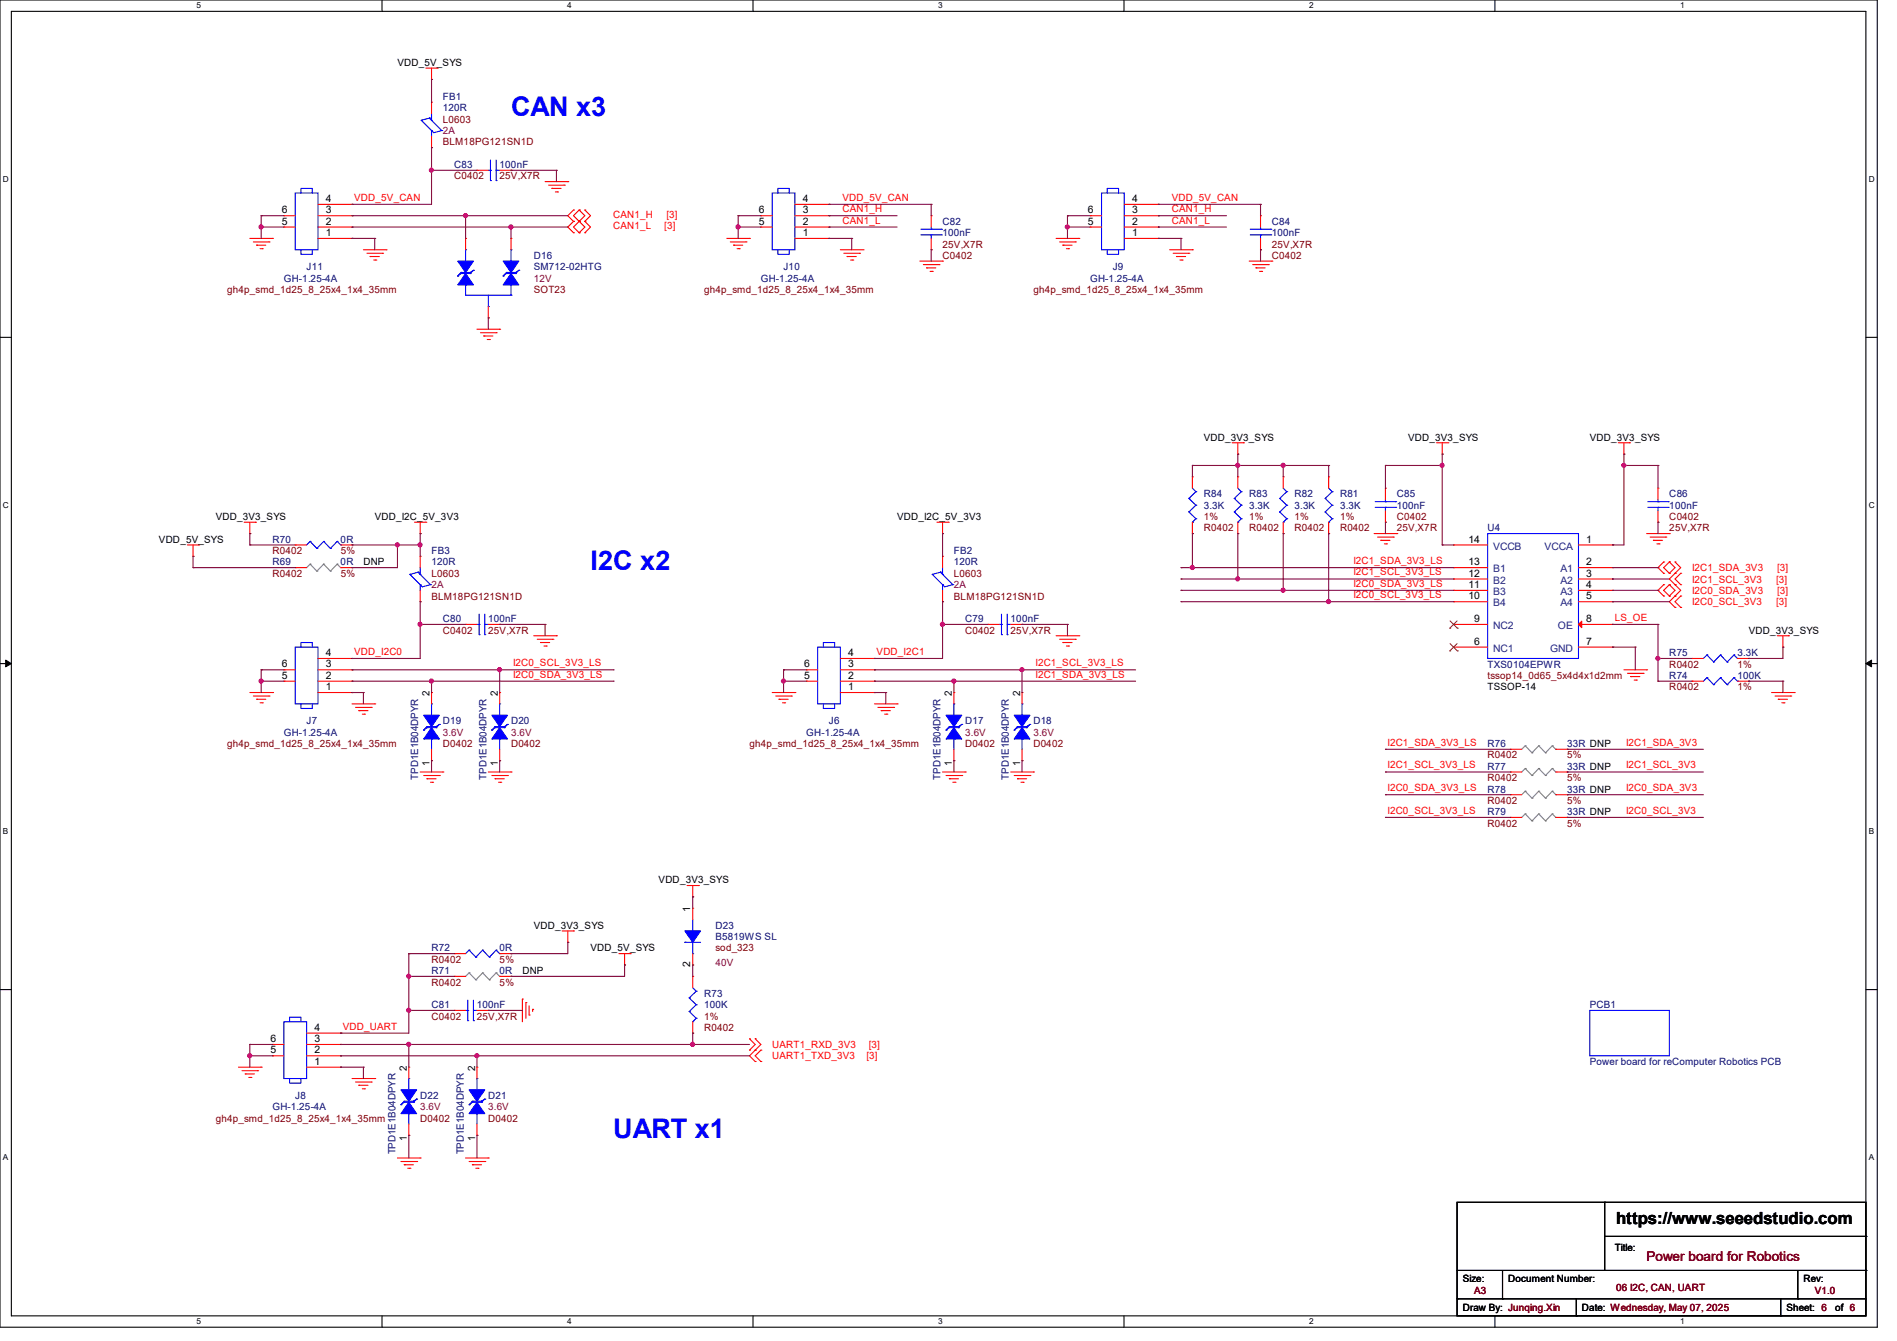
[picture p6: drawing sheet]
<svg xmlns="http://www.w3.org/2000/svg" width="297mm" height="210mm" viewBox="0 0 297 210" stroke-linecap="round" stroke-linejoin="round" font-family="sans-serif">
<path d="M0 0h293.9v207.9h-293.9zM1.8 1.8h290.3v204.3h-290.3z" fill="none" stroke="#000" stroke-width=".17"/>
<g fill="#fff">
<path d="M30.8 .2h.7v1.4h-.7z"/>
<path d="M30.8 206.2h.7v1.4h-.7z"/>
</g>
<path d="M59.8 0v1.8M59.8 206.1v1.8" fill="none" stroke="#000" stroke-width=".17"/>
<g fill="#fff">
<path d="M88.8 .2h.7v1.4h-.7z"/>
<path d="M88.8 206.2h.7v1.4h-.7z"/>
</g>
<path d="M117.9 0v1.8M117.9 206.1v1.8" fill="none" stroke="#000" stroke-width=".17"/>
<g fill="#fff">
<path d="M146.9 .2h.7v1.4h-.7z"/>
<path d="M146.9 206.2h.7v1.4h-.7z"/>
</g>
<path d="M176 0v1.8M176 206.1v1.8" fill="none" stroke="#000" stroke-width=".17"/>
<g fill="#fff">
<path d="M205 .2h.7v1.4h-.7z"/>
<path d="M205 206.2h.7v1.4h-.7z"/>
</g>
<path d="M234.1 0v1.8M234.1 206.1v1.8" fill="none" stroke="#000" stroke-width=".17"/>
<g fill="#fff">
<path d="M263.1 .2h.6v1.4h-.6z"/>
<path d="M263.1 206.2h.6v1.4h-.6z"/>
<path d="M.5 27.3h.9v1.4h-.9z"/>
<path d="M292.6 27.3h.9v1.4h-.9z"/>
<path d="M.5 78.4h.9v1.4h-.9z"/>
<path d="M292.6 78.4h.9v1.4h-.9z"/>
</g>
<path d="M0 52.8h1.8M292.1 52.8h1.8" fill="none" stroke="#000" stroke-width=".17"/>
<g fill="#fff">
<path d="M.5 129.5h.8v1.4h-.8z"/>
<path d="M292.6 129.5h.8v1.4h-.8z"/>
</g>
<path d="M0 103.9h1.8M292.1 103.9h1.8" fill="none" stroke="#000" stroke-width=".17"/>
<path d="M.9 103.4l.9 .5-.9 .5zM292.1 103.9l.9-.5v1z" fill="#000" stroke="#000" stroke-width=".16"/>
<g fill="#fff">
<path d="M.5 180.5h.8v1.4h-.8z"/>
<path d="M292.6 180.5h.8v1.4h-.8z"/>
</g>
<g fill="none" stroke="#000" stroke-width=".17">
<path d="M0 155h1.8M292.1 155h1.8M228.1 188.3h64v17.8h-64zM228.1 199h64M235.2 199v4.4M251.2 188.3h.1M251.2 188.3v10.7M251.2 193.6h40.9M281.5 199v4.4M292.1 199h.1M292.1 193.6h.1M228.1 203.4h.1"/>
<path d="M228.1 203.4h64M235.2 203.4h.1M246.8 206.1h.1M246.8 203.4v2.7M278.8 206.1h.1M278.8 203.4v2.7M281.5 203.4h.1"/>
</g>
<g fill="none" stroke="#f00" stroke-width=".17">
<path d="M66.7 10.7h1.8M67.6 12.4h.1M67.6 16h.1M67.6 10.7v1.7M67.6 16v1.8M68.5 10.7h.1M39.1 37.3h3.6M39.7 37.9h2.4M40.2 38.4h.1M40.2 38.4h1.4M40.7 38.9h.4M41.1 38.9h.1"/>
<path d="M42.1 37.9h.1M42.7 37.3h.1M44.4 35.6h.1M44.4 33.8h.1M44.4 35.6h1.8M44.4 33.8h1.8M49.8 37.3h5.3M49.8 35.6h5.3M49.8 33.8h5.3M49.8 32h5.3M55.1 37.3h.1M55.1 35.6h.1"/>
<path d="M55.1 33.8h.1M55.1 32h.1M56.9 39.1h3.6M57.4 39.7h2.5M59.9 39.7h.1M60.5 39.1h.1M67.6 23.1h.1M67.6 21.3v1.8M72.9 37.3h.1M72.9 37.3v1.8M74.7 26.7h.1M74.7 26.7h1.8"/>
<path d="M78.2 26.7h1.8M80 37.3h.1M80 26.7h.1M80 37.3v1.8M85.3 28.4h3.6M85.9 29h2.4M86.4 29.5h.1M86.4 29.5h1.4M87 30.1h.3M87.3 30.1h.1M88.3 29h.1M88.9 28.4h.1"/>
<path d="M89.8 34.7h.1M89.8 32.9h.1M89.8 36.4h.1M89.8 32.9l-.9 .9 .9 .9M89.8 34.7l-.9 .9 .9 .8M90.7 32.9h.1M90.7 34.7h.1M90.7 36.4h.1M90.7 32.9l.9 .9-1.8 1.8 .9 .8M90.7 32.9l-.9 .9 1.8 1.8-.9 .8M91.6 34.7h.1M91.6 32.9h.1"/>
<path d="M91.6 36.4h.1M91.6 32.9l.9 .9-.9 .9M91.6 34.7l.9 .9-.9 .8M113.8 37.3h3.5M114.3 37.9h2.5M114.9 38.4h.1M114.9 38.4h1.4M115.4 38.9h.3M115.7 38.9h.1M116.8 37.9h.1M117.3 37.3h.1M119.1 35.6h.1"/>
<path d="M119.1 33.8h.1M119.1 35.6h1.8M119.1 33.8h1.8M124.5 37.3h5.3M124.5 35.6h5.3M124.5 33.8h5.3M124.5 32h5.3M129.8 37.3h.1M129.8 35.6h.1M129.8 33.8h.1M129.8 32h.1M131.6 39.1h3.5"/>
<path d="M132.1 39.7h2.5M134.6 39.7h.1M135.1 39.1h.1M145.8 33.8h.1M145.8 39.1h.1M145.8 33.8v1.8M145.8 37.3v1.8M165.4 37.3h3.5M165.9 37.9h2.5M166.4 38.4h.1M166.4 38.4h1.5M167 38.9h.3"/>
<path d="M167.3 38.9h.1M168.4 37.9h.1M168.9 37.3h.1M170.7 35.6h.1M170.7 33.8h.1M170.7 35.6h1.8M170.7 33.8h1.8M176 37.3h5.4M176 35.6h5.4M176 33.8h5.4M176 32h5.4M181.4 37.3h.1"/>
<path d="M181.4 35.6h.1M181.4 33.8h.1M181.4 32h.1M183.1 39.1h3.6M183.7 39.7h2.4M186.1 39.7h.1M186.7 39.1h.1M197.4 33.8h.1M197.4 39.1h.1M197.4 33.8v1.8M197.4 37.3v1.8M58 40.2h.1"/>
<path d="M58 40.2h1.4M58.5 40.7h.3M58.8 40.7h.1M74.7 51.6h3.5M75.2 52.1h2.5M75.7 52.6h.1M75.7 52.6h1.5M76.3 53.2h.3M76.5 49.8h.1M76.5 48v1.8M76.6 53.2h.1M77.7 52.1h.1"/>
<path d="M78.2 51.6h.1M132.6 40.2h.1M132.6 40.2h1.5M133.2 40.7h.3M133.5 40.7h.1M144 40.9h3.6M144.6 41.4h2.4M145.1 42h.1M145.1 42h1.4M145.6 42.5h.4M146 42.5h.1M147 41.4h.1"/>
<path d="M147.6 40.9h.1M184.2 40.2h.1M184.2 40.2h1.4M184.7 40.7h.4M185.1 40.7h.1M195.6 40.9h3.5M196.1 41.4h2.5M196.6 42h.1M196.6 42h1.5M197.2 42.5h.3M197.5 42.5h.1M198.6 41.4h.1"/>
<path d="M199.1 40.9h.1M186.7 74.7h.1M186.7 74.7v1.8M192.9 69.3h1.8M193.8 71.1h.1M193.8 74.7h.1M193.8 69.3v1.8M193.8 74.7v1.8M194.7 69.3h.1M200.9 74.7h.1M200.9 74.7v1.8M208 74.7h.1"/>
<path d="M208 74.7v1.8M216.9 76.5h.1M216.9 76.5v1.7M224.9 69.3h1.8M225.8 71.1h.1M225.8 69.3v1.8M226.7 69.3h.1M253.4 69.3h1.7M254.3 71.1h.1M254.3 69.3v1.8M255.1 69.3h.1M259.6 76.5h.1"/>
<path d="M259.6 76.5v1.7M29.3 85.3h1.8M30.2 87.1h.1M30.2 85.3v1.8M31.1 85.3h.1M38.2 81.8h1.8M39.1 83.6h.1M39.1 81.8v1.8M40 81.8h.1M46.2 85.3h.1M46.2 88.9h.1M46.2 85.3h1.8"/>
<path d="M46.2 88.9h1.8M53.3 85.3h1.8M53.3 88.9h1.8M55.1 85.3h.1M55.1 88.9h.1M64.9 81.8h1.8M65.8 83.6h.1M65.8 94.2h.1M65.8 87.1h.1M65.8 81.8v1.8M65.8 87.1v1.8M65.8 92.5v1.7"/>
<path d="M66.7 81.8h.1M72.9 97.8h.1M72.9 97.8h1.8M76.5 97.8h1.7M78.2 97.8h.1M83.6 99.6h3.5M87.1 99.6h.1M146.7 81.8h1.8M147.6 83.6h.1M147.6 94.2h.1M147.6 87.1h.1M147.6 81.8v1.8"/>
<path d="M147.6 87.1v1.8M147.6 92.5v1.7M148.5 81.8h.1M154.7 97.8h.1M154.7 97.8h1.8M158.2 97.8h1.8M160 97.8h.1M165.4 99.6h3.5M168.9 99.6h.1M186.7 83.6h.1M186.7 81.8v1.8M193.8 83.6h.1"/>
<path d="M193.8 81.8v1.8M200.9 83.6h.1M200.9 81.8v1.8M208 83.6h.1M208 81.8v1.8M215.1 83.6h3.6M215.7 84.1h2.4M216.2 84.6h.1M216.2 84.6h1.4M216.7 85.2h.4M216.9 81.8h.1M216.9 80v1.8"/>
<path d="M217.1 85.2h.1M218.1 84.1h.1M218.7 83.6h.1M227.6 88.9h.1M227.6 90.7h.1M227.6 85.3h.1M227.6 92.5h.1M227.6 94.2h.1M227.6 97.8h.1M227.6 85.3h5.3M227.6 88.9h5.3M227.6 97.8h5.3"/>
<path d="M227.6 90.7h5.3M227.6 92.5h5.3M227.6 94.2h5.3M247.1 85.3h5.4M247.1 88.9h5.4M247.1 97.8h5.4M247.1 90.7h5.4M247.1 92.5h5.4M247.1 94.2h5.4M252.5 88.9h.1M252.5 97.8h.1M252.5 90.7h.1"/>
<path d="M252.5 92.5h.1M252.5 94.2h.1M252.5 85.3h.1M257.8 83.6h3.6M258.4 84.1h2.4M258.9 84.6h.1M258.9 84.6h1.4M259.4 85.2h.4M259.6 81.8h.1M259.6 80v1.8M259.8 85.2h.1M260.5 91.6h.1"/>
<path d="M260.5 93.3h.1M260.5 88h.1M260.5 89.8h.1M260.5 91.6l-.9 .9 .9 .8M260.5 88l-.9 .9 .9 .9M260.8 84.1h.1M261.4 83.6h.1M261.4 93.3h.1M261.4 91.6h.1M261.4 89.8h.1M261.4 88h.1M261.4 91.6l-.9 .9 .9 .8"/>
<path d="M261.4 91.6l.9 .9-.9 .8M261.4 88l-.9 .9 .9 .9M261.4 88l.9 .9-.9 .9M262.3 93.3h.1M262.3 95.1h.1M262.3 91.6h.1M262.3 89.8h.1M262.3 88h.1M262.3 88l.8 .9-1.7 1.8 1.7 1.8-1.7 1.7 .9 .9M263.1 95.1h.1M263.1 93.3h.1M263.1 91.6h.1"/>
<path d="M263.1 89.8h.1M263.1 93.3l-.8 .9 .8 .9M263.1 89.8l-.8 .9 .8 .9M278.3 99.6h1.7M279.1 99.6v1.7M280 99.6h.1M39.1 108.5h3.6M39.7 109h2.4M40.2 109.5h.1M40.2 109.5h1.4M40.7 110.1h.4M41.1 110.1h.1"/>
<path d="M42.1 109h.1M42.7 108.5h.1M44.4 106.7h.1M44.4 104.9h.1M44.4 104.9h1.8M44.4 106.7h1.8M49.8 108.5h5.3M49.8 104.9h5.3M49.8 106.7h5.3M49.8 103.1h5.3M55.1 108.5h.1M55.1 106.7h.1"/>
<path d="M55.1 104.9h.1M55.1 103.1h.1M55.1 110.2h3.6M55.7 110.8h2.4M56.2 111.3h.1M56.2 111.3h1.4M56.7 111.8h.4M57.1 111.8h.1M58.1 110.8h.1M58.7 110.2h.1M67.6 108.5h.1M67.6 119.1h.1"/>
<path d="M67.6 108.5v1.7M67.6 117.3v1.8M78.2 108.5h.1M78.2 119.1h.1M78.2 108.5v1.7M78.2 117.3v1.8M84.1 100.1h2.5M84.6 100.6h.1M84.6 100.6h1.5M85.2 101.2h.3M85.5 101.2h.1M86.6 100.1h.1"/>
<path d="M120.9 108.5h3.6M121.5 109h2.4M122 109.5h.1M122 109.5h1.4M122.5 110.1h.4M122.9 110.1h.1M123.9 109h.1M124.5 108.5h.1M126.2 106.7h.1M126.2 104.9h.1M126.2 104.9h1.8M126.2 106.7h1.8"/>
<path d="M131.6 108.5h5.3M131.6 104.9h5.3M131.6 106.7h5.3M131.6 103.1h5.3M136.9 108.5h.1M136.9 106.7h.1M136.9 104.9h.1M136.9 103.1h.1M136.9 110.2h3.6M137.5 110.8h2.4M138 111.3h.1M138 111.3h1.4"/>
<path d="M138.5 111.8h.4M138.9 111.8h.1M139.9 110.8h.1M140.5 110.2h.1M149.4 108.5h.1M149.4 119.1h.1M149.4 108.5v1.7M149.4 117.3v1.8M160 108.5h.1M160 119.1h.1M160 108.5v1.7M160 117.3v1.8"/>
<path d="M165.9 100.1h2.5M166.4 100.6h.1M166.4 100.6h1.5M167 101.2h.3M167.3 101.2h.1M168.4 100.1h.1M227.6 101.3h.1M227.6 101.3h5.3M236.5 117.3h.1M236.5 117.3h1.8M243.6 117.3h1.8M245.4 117.3h.1"/>
<path d="M247.1 101.3h5.4M252.5 101.3h.1M254.3 104.9h3.5M254.8 105.5h2.5M255.3 106h.1M255.3 106h1.5M255.9 106.5h.3M256.2 106.5h.1M257.3 105.5h.1M257.8 104.9h.1M264.9 106.7h.1M264.9 103.1h.1"/>
<path d="M264.9 106.7h1.8M264.9 103.1h1.8M272 106.7h1.8M272 103.1h1.8M273.8 106.7h.1M273.8 103.1h.1M277.4 108.5h3.5M277.9 109h2.5M278.4 109.5h.1M278.4 109.5h1.5M279 110.1h.3M279.1 101.3h.1"/>
<path d="M279.3 110.1h.1M280.4 109h.1M280.9 108.5h.1M65.8 120.9h3.5M66.3 121.5h2.5M66.8 122h.1M66.8 122h1.5M67.4 122.5h.3M67.7 122.5h.1M68.8 121.5h.1M69.3 120.9h.1M76.5 120.9h3.5"/>
<path d="M77 121.5h2.5M77.5 122h.1M77.5 122h1.5M78.1 122.5h.3M78.4 122.5h.1M79.5 121.5h.1M80 120.9h.1M107.6 138.7h1.7M108.5 138.7v1.8M109.3 138.7h.1M147.6 120.9h3.5M148.1 121.5h2.5"/>
<path d="M148.6 122h.1M148.6 122h1.5M149.2 122.5h.3M149.5 122.5h.1M150.6 121.5h.1M151.1 120.9h.1M158.2 120.9h3.6M158.8 121.5h2.4M159.3 122h.1M159.3 122h1.4M159.9 122.5h.3M160.2 122.5h.1"/>
<path d="M161.2 121.5h.1M161.8 120.9h.1M236.5 124.5h.1M236.5 128h.1M236.5 120.9h.1M236.5 120.9h1.8M236.5 124.5h1.8M236.5 128h1.8M243.6 120.9h1.8M243.6 124.5h1.8M243.6 128h1.8M245.4 124.5h.1"/>
<path d="M245.4 128h.1M245.4 120.9h.1M71.1 158.2h.1M71.1 149.4h.1M71.1 152.9h.1M71.1 149.4h1.8M71.1 158.2h1.8M71.1 152.9h1.8M74.7 158.2h1.8M76.5 158.2h.1M78.2 149.4h1.8M78.2 152.9h1.8"/>
<path d="M80 149.4h.1M80 152.9h.1M81.8 156.5h.1M81.8 156.5v3.5M82.3 157h.1M82.3 157v2.5M82.8 159h.1M82.8 157.5v1.5M83.4 158.1h.1M83.4 158.1v.3M88 145.8h1.8M88.9 147.6h.1"/>
<path d="M88.9 145.8v1.8M89.8 145.8h.1M96.9 149.4h1.8M97.8 151.1h.1M97.8 149.4v1.7M98.7 149.4h.1M108.5 140.5h.1M108.5 152.9h.1M108.5 142.2h.1M108.5 151.1h.1M108.5 142.2v1.8M108.5 149.4v1.7"/>
<path d="M108.5 152.9v1.8M37.3 167.1h3.6M37.9 167.7h2.4M38.4 168.2h.1M38.4 168.2h1.4M38.9 168.7h.4M39.3 168.7h.1M40.3 167.7h.1M40.9 167.1h.1M42.7 165.4h.1M42.7 163.6h.1M42.7 165.4h1.7"/>
<path d="M42.7 163.6h1.7M48 167.1h5.3M48 165.4h5.3M48 163.6h5.3M48 161.8h5.3M53.3 167.1h.1M53.3 165.4h.1M53.3 163.6h.1M53.3 161.8h.1M55.1 168.9h3.6M55.7 169.5h2.4M56.2 170h.1"/>
<path d="M56.2 170h1.4M56.7 170.5h.4M57.1 170.5h.1M58.1 169.5h.1M58.7 168.9h.1M64 167.1h.1M64 177.8h.1M64 167.1v1.8M64 176v1.8M74.7 167.1h.1M74.7 177.8h.1M74.7 167.1v1.8"/>
<path d="M74.7 176v1.8M108.5 161.8h.1M108.5 160v1.8M117.3 162.7h.1M117.3 164.5h.1M117.3 162.7l.9 .9-.9 .9M118.2 162.7h.1M118.2 164.5h.1M118.2 166.2h.1M118.2 162.7l.9 .9-1.8 1.8 .9 .8M119.1 166.2h.1M119.1 164.5h.1"/>
<path d="M119.1 164.5l-.9 .9 .9 .8M62.2 181.4h3.6M62.8 181.9h2.4M63.3 182.4h.1M63.3 182.4h1.4M63.8 183h.4M64.2 183h.1M65.2 181.9h.1M65.8 181.4h.1M72.9 181.4h3.6M73.4 181.9h2.5M74 182.4h.1"/>
<path d="M74 182.4h1.4M74.5 183h.3M74.8 183h.1M75.9 181.9h.1M76.5 181.4h.1"/>
</g>
<g fill="none" stroke="#00f" stroke-width=".17">
<path d="M66 18.8h.1M66 18.8l1.9 2 1.3-.4M67.2 18.5h.1M67.2 18.5l2 1.9M67.2 18.5l-1.2 .3M67.6 18.8h.1M67.6 17.8v1M46.2 30.2h3.6v8.9h-3.6zM47.1 39.1v.7h1.8v-.7M47.1 30.2v-.7h1.8v.7M67.6 20.4h.1M67.6 20.4v.9"/>
<path d="M69.2 20.4h.1M72.9 39.1h.1M72.9 39.1v1.8M76.5 26.7h.3M76.8 28.3h.1M76.8 26.7h.1M76.8 25.1v3.2M77.7 28.3h.1M77.7 26.7h.1M77.7 25.1v3.2M77.7 26.7h.5M80 39.1h.1"/>
<path d="M80 39.1v1.8M120.9 30.2h3.6v8.9h-3.6zM121.8 39.1v.7h1.8v-.7M121.8 30.2v-.7h1.8v.7M144.2 35.9h3.2M144.2 36.8h3.2M145.8 36.8h.1M145.8 35.9h.1M145.8 35.6v.3M145.8 36.8v.5M147.4 35.9h.1M147.4 36.8h.1"/>
<path d="M172.5 30.2h3.5v8.9h-3.5zM173.4 39.1v.7h1.7v-.7M173.4 30.2v-.7h1.7v.7M195.7 35.9h3.3M195.7 36.8h3.3M197.4 36.8h.1M197.4 35.9h.1M197.4 35.6v.3M197.4 36.8v.5M199 35.9h.1M199 36.8h.1M71.7 43.2h.1"/>
<path d="M72.2 42.7h.1M72.2 42.7h1.4M72.2 42.7l-.5 .5M72.9 44.6h.1M72.9 44.6v1.6h7.1M73.6 42.7h.1M73.6 42.8h.1M73.6 42.8h-1.4l-.5 .4M74.1 42.3h.1M74.1 42.3l-.5 .4M74.1 42.3l-.5 .5M76.5 48h.1"/>
<path d="M76.5 46.2v1.8M78.8 43.2h.1M79.3 42.7h.1M79.3 42.7h1.4M79.3 42.7l-.5 .5M80 44.6h.1M80 46.2h.1M80 44.6v1.6M80.7 42.7h.1M80.7 42.8h.1M80.7 42.8h-1.4l-.5 .4M81.2 42.3h.1"/>
<path d="M81.2 42.3l-.5 .4M81.2 42.3l-.5 .5M186.1 78.1h.1M186.1 78.1l1.1 1M186.7 76.5l.5 .5M187.2 77h.1M187.2 79.1h.1M187.2 77l-1.1 1.1M187.2 79.1l-1.1 1.1M193.3 78.1h.1M193.3 78.1l1.1 1M193.8 76.5l.6 .5"/>
<path d="M194.4 77h.1M194.4 79.1h.1M194.4 77l-1.1 1.1M194.4 79.1l-1.1 1.1M200.4 78.1h.1M200.4 78.1l1.1 1M200.9 76.5l.6 .5M201.5 77h.1M201.5 79.1h.1M201.5 77l-1.1 1.1M201.5 79.1l-1.1 1.1M207.5 78.1h.1"/>
<path d="M207.5 78.1l1.1 1M208 76.5l.6 .5M208.6 77h.1M208.6 79.1h.1M208.6 77l-1.1 1.1M208.6 79.1l-1.1 1.1M215.3 78.6h3.2M215.3 79.5h3.2M216.9 79.5h.1M216.9 78.6h.1M216.9 78.2v.4M216.9 79.5v.5"/>
<path d="M218.5 78.6h.1M218.5 79.5h.1M258 78.6h3.2M258 79.5h3.2M259.6 79.5h.1M259.6 78.6h.1M259.6 78.2v.4M259.6 79.5v.5M261.2 78.6h.1M261.2 79.5h.1M48.6 84.8h.1M48.6 84.8l-.6 .5"/>
<path d="M48.6 84.8l1 1.1M49.6 85.9h.1M50.7 84.8h.1M50.7 84.8l-1.1 1.1M50.7 84.8l1 1.1M51.7 85.9h.1M52.8 84.8h.1M52.8 84.8l-1.1 1.1M52.8 84.8l.5 .5M53.3 85.3h.1M64.2 90h.1M64.2 90l1.9 1.9 1.3-.3"/>
<path d="M65.4 89.6h.1M65.4 89.6l2 2M65.4 89.6l-1.2 .4M65.8 91.6h.1M65.8 90h.1M65.8 88.9v1.1M65.8 91.6v.9M67.4 91.6h.1M74.7 97.8h.3M75 99.4h.1M75 97.8h.1M75 96.2v3.2"/>
<path d="M75.9 99.4h.1M75.9 97.8h.1M75.9 97.8h.6M75.9 96.2v3.2M146 90h.1M146 90l1.9 1.9 1.3-.3M147.2 89.6h.1M147.2 89.6l2 2M147.2 89.6l-1.2 .4M147.6 91.6h.1M147.6 90h.1M147.6 88.9v1.1"/>
<path d="M147.6 91.6v.9M149.2 91.6h.1M156.5 97.8h.3M156.8 99.4h.1M156.8 97.8h.1M156.8 96.2v3.2M157.7 99.4h.1M157.7 97.8h.1M157.7 96.2v3.2M157.7 97.8h.5M186.1 80.2h.1M186.1 80.2l1.1 1"/>
<path d="M186.7 81.8h.1M187.2 81.2h.1M187.2 81.2l-.5 .6M193.3 80.2h.1M193.3 80.2l1.1 1M193.8 81.8h.1M194.4 81.2h.1M194.4 81.2l-.6 .6M200.4 80.2h.1M200.4 80.2l1.1 1M200.9 81.8h.1M201.5 81.2h.1"/>
<path d="M201.5 81.2l-.6 .6M207.5 80.2h.1M207.5 80.2l1.1 1M208 81.8h.1M208.6 81.2h.1M208.6 81.2l-.6 .6M232.9 83.6h14.2v19.5h-14.2zM46.2 101.3h3.6v8.9h-3.6zM47.1 110.2v.8h1.8v-.8M47.1 101.3v-.7h1.8v.7M66.3 114.3h.1M66.8 113.8h.1"/>
<path d="M66.8 113.8h1.5M66.8 113.8l-.5 .5M67.6 110.2h.1M67.6 115.7h.1M67.6 110.2v1.8M67.6 115.7v1.6M68.3 113.8h.1M68.3 114h.1M68.3 114h-1.5l-.5 .3M68.8 113.5h.1M68.8 113.5l-.5 .3M68.8 113.5l-.5 .5"/>
<path d="M77 114.3h.1M77.5 113.8h.1M77.5 113.8h1.5M77.5 113.8l-.5 .5M78.2 110.2h.1M78.2 115.7h.1M78.2 110.2v1.8M78.2 115.7v1.6M79 113.8h.1M79 114h.1M79 114h-1.5l-.5 .3M79.5 113.5h.1"/>
<path d="M79.5 113.5l-.5 .3M79.5 113.5l-.5 .5M128 101.3h3.6v8.9h-3.6zM128.9 110.2v.8h1.8v-.8M128.9 101.3v-.7h1.8v.7M148.1 114.3h.1M148.6 113.8h.1M148.6 113.8h1.5M148.6 113.8l-.5 .5M149.4 110.2h.1M149.4 115.7h.1M149.4 110.2v1.8"/>
<path d="M149.4 115.7v1.6M150.1 113.8h.1M150.1 114h.1M150.1 114h-1.5l-.5 .3M150.6 113.5h.1M150.6 113.5l-.5 .3M150.6 113.5l-.5 .5M158.8 114.3h.1M159.3 113.8h.1M159.3 113.8h1.4M159.3 113.8l-.5 .5M160 110.2h.1"/>
<path d="M160 115.7h.1M160 110.2v1.8M160 115.7v1.6M160.7 113.8h.1M160.7 114h.1M160.7 114h-1.4l-.5 .3M161.2 113.5h.1M161.2 113.5l-.5 .3M161.2 113.5l-.5 .5M267.3 106.1h.1M267.3 102.6h.1M267.3 106.1l-.6 .6"/>
<path d="M267.3 106.1l1 1.1M267.3 102.6l-.6 .5M267.3 102.6l1 1.1M268.3 107.2h.1M268.3 103.7h.1M269.4 106.1h.1M269.4 102.6h.1M269.4 106.1l-1.1 1.1M269.4 106.1l1 1.1M269.4 102.6l-1.1 1.1M269.4 102.6l1 1.1M270.4 107.2h.1"/>
<path d="M270.4 103.7h.1M271.5 106.1h.1M271.5 102.6h.1M271.5 106.1l-1.1 1.1M271.5 106.1l.5 .6M271.5 102.6l-1.1 1.1M271.5 102.6l.5 .5M272 106.7h.1M272 103.1h.1M72.9 158.2h.3M73.2 159.9h.1M73.2 158.2h.1"/>
<path d="M73.2 156.6v3.3M73.4 148.8h.1M73.4 148.8l-.5 .6M73.4 148.8l1.1 1.1M74.1 159.9h.1M74.1 158.2h.1M74.1 156.6v3.3M74.1 158.2h.6M74.5 149.9h.1M75.6 148.8h.1M75.6 148.8l-1.1 1.1M75.6 148.8l1 1.1"/>
<path d="M76.6 149.9h.1M77.7 148.8h.1M77.7 148.8l-1.1 1.1M77.7 148.8l.5 .6M78.2 149.4h.1M107.2 147.6h.1M107.2 147.6h2.5M107.9 156.3h.1M107.9 158.4h.1M107.9 156.3l1.1 1.1M107.9 158.4l1.1 1.1M108.5 145.8h.1"/>
<path d="M108.5 149.4h.1M108.5 154.7l.5 .5M108.5 144v1.8M108.5 147.6v1.8M109 155.2h.1M109 157.4h.1M109 159.5h.1M109 159.5l-.5 .5M109 155.2l-1.1 1.1M109 157.4l-1.1 1M248.9 158.2h12.5v7.2h-12.5zM44.4 160h3.6v8.9h-3.6z"/>
<path d="M45.3 168.9v.7h1.8v-.7M45.3 160v-.7h1.8v.7M62.8 173h.1M63.3 172.5h.1M63.3 172.5h1.4M63.3 172.5l-.5 .5M64 168.9h.1M64 174.4h.1M64 168.9v1.8M64 174.4v1.6M64.7 172.5h.1M64.7 172.6h.1"/>
<path d="M64.7 172.6h-1.4l-.5 .4M65.2 172.1h.1M65.2 172.1l-.5 .4M65.2 172.1l-.5 .5M73.4 173h.1M74 172.5h.1M74 172.5h1.4M74 172.5l-.6 .5M74.7 168.9h.1M74.7 174.4h.1M74.7 168.9v1.8M74.7 174.4v1.6"/>
<path d="M75.4 172.5h.1M75.4 172.6h.1M75.4 172.6h-1.4l-.6 .4M75.9 172.1h.1M75.9 172.1l-.5 .4M75.9 172.1l-.5 .5M108.5 160h.1"/>
</g>
<g fill="none" stroke="#808080" stroke-width=".17">
<path d="M48.6 88.3h.1M48.6 88.3l-.6 .6M48.6 88.3l1 1.2M49.6 89.5h.1M50.7 88.3h.1M50.7 88.3l-1.1 1.2M50.7 88.3l1 1.2M51.7 89.5h.1M52.8 88.3h.1M52.8 88.3l-1.1 1.2M52.8 88.3l.5 .6M53.3 88.9h.1"/>
<path d="M238.8 116.8h.1M238.8 116.8l-.5 .5M238.8 116.8l1.1 1.1M239.9 117.9h.1M240.9 116.8h.1M240.9 116.8l-1 1.1M240.9 116.8l1.1 1.1M242 117.9h.1M243 116.8h.1M243 116.8l-1 1.1M243 116.8l.6 .5M243.6 117.3h.1"/>
<path d="M238.8 123.9h.1M238.8 127.5h.1M238.8 120.4h.1M238.8 123.9l-.5 .6M238.8 123.9l1.1 1.1M238.8 127.5l-.5 .5M238.8 127.5l1.1 1.1M238.8 120.4l-.5 .5M238.8 120.4l1.1 1.1M239.9 125h.1M239.9 128.6h.1M239.9 121.5h.1"/>
<path d="M240.9 123.9h.1M240.9 127.5h.1M240.9 120.4h.1M240.9 123.9l-1 1.1M240.9 123.9l1.1 1.1M240.9 127.5l-1 1.1M240.9 127.5l1.1 1.1M240.9 120.4l-1 1.1M240.9 120.4l1.1 1.1M242 125h.1M242 128.6h.1M242 121.5h.1"/>
<path d="M243 123.9h.1M243 127.5h.1M243 120.4h.1M243 123.9l-1 1.1M243 123.9l.6 .6M243 127.5l-1 1.1M243 127.5l.6 .5M243 120.4l-1 1.1M243 120.4l.6 .5M243.6 124.5h.1M243.6 128h.1M243.6 120.9h.1"/>
<path d="M73.4 152.4h.1M73.4 152.4l-.5 .5M73.4 152.4l1.1 1.1M74.5 153.5h.1M75.6 152.4h.1M75.6 152.4l-1.1 1.1M75.6 152.4l1 1.1M76.6 153.5h.1M77.7 152.4h.1M77.7 152.4l-1.1 1.1M77.7 152.4l.5 .5M78.2 152.9h.1"/>
</g>
<g fill="#00f" stroke="#00f" stroke-width=".17">
<path d="M67.6 114l1.2 1.7h-2.5z" fill-rule="evenodd"/>
<path d="M66.3 112h2.5l-1.2 1.8z" fill-rule="evenodd"/>
<path d="M78.2 114l1.3 1.7h-2.5z" fill-rule="evenodd"/>
<path d="M77 112h2.5l-1.3 1.8z" fill-rule="evenodd"/>
<path d="M160 114l1.2 1.7h-2.4z" fill-rule="evenodd"/>
<path d="M158.8 112h2.4l-1.2 1.8z" fill-rule="evenodd"/>
<path d="M74.7 172.6l1.2 1.8h-2.5z" fill-rule="evenodd"/>
<path d="M73.4 170.7h2.5l-1.2 1.8z" fill-rule="evenodd"/>
<path d="M72.9 42.8l1.2 1.8h-2.4z" fill-rule="evenodd"/>
<path d="M71.7 40.9h2.4l-1.2 1.8z" fill-rule="evenodd"/>
<path d="M78.8 40.9h2.4l-1.2 1.8z" fill-rule="evenodd"/>
<path d="M80 42.8l1.2 1.8h-2.4z" fill-rule="evenodd"/>
<path d="M107.2 145.8h2.5l-1.2 1.8z" fill-rule="evenodd"/>
<path d="M149.4 114l1.2 1.7h-2.5z" fill-rule="evenodd"/>
<path d="M148.1 112h2.5l-1.2 1.8z" fill-rule="evenodd"/>
<path d="M64 172.6l1.2 1.8h-2.4z" fill-rule="evenodd"/>
<path d="M62.8 170.7h2.4l-1.2 1.8z" fill-rule="evenodd"/>
</g>
<path d="M247.6 97.3v1l-.5-.5z" fill="#f00" stroke="#f00" stroke-width=".17"/>
<path d="M227 98.4h.1M227 97.2l1.2 1.2M228.1 97.2l-1.1 1.2M228.2 98.4h.1M227 101.9h.1M227 100.8l1.2 1.1M228.1 100.8l-1.1 1.1M228.2 101.9h.1" fill="none" stroke="#804000" stroke-width=".16"/>
<g fill="none" stroke="#800040" stroke-width=".17">
<path d="M67.6 12.4h.1M67.6 12.4v3.6M40.9 33.8h.1M40.9 35.6h.1M40.9 33.8v3.5M40.9 33.8h3.5M40.9 35.6h3.5M55.1 32h.1M55.1 33.8h.1M55.1 35.6h.1M55.1 37.3h.1M55.1 33.8h33.8"/>
<path d="M55.1 35.6h33.8M55.1 37.3h3.6M58.7 37.3h.1M58.7 37.3v1.8M67.6 23.1h.1M67.6 26.7h.1M67.6 23.1v8.9h-12.5M67.6 26.7h7.1M72.9 33.8h.1M72.9 33.8v3.5M80 26.7h.1M80 35.6h.1"/>
<path d="M80 26.7h7.1M80 35.6v1.7M87.1 26.7h.1M87.1 26.7v1.7M115.6 33.8h.1M115.6 35.6h.1M115.6 33.8h3.5M115.6 35.6h3.5M115.6 33.8v3.5M129.8 32h.1M129.8 33.8h.1M129.8 35.6h.1"/>
<path d="M129.8 37.3h.1M129.8 32h16M129.8 33.8h10.7M129.8 35.6h10.7M129.8 37.3h3.5M133.3 37.3h.1M133.3 37.3v1.8M145.8 39.1h.1M145.8 32h.1M145.8 32v1.8M145.8 39.1v1.8M167.1 33.8h.1"/>
<path d="M167.1 35.6h.1M167.1 33.8h3.6M167.1 35.6h3.6M167.1 33.8v3.5M181.4 32h.1M181.4 33.8h.1M181.4 35.6h.1M181.4 37.3h.1M181.4 32h16M181.4 33.8h10.6M181.4 35.6h10.6M181.4 37.3h3.5"/>
<path d="M184.9 37.3h.1M184.9 37.3v1.8M197.4 32h.1M197.4 39.1h.1M197.4 32v1.8M197.4 39.1v1.8M76.5 49.8h.1M76.5 49.8v1.8M186.7 72.9h.1M186.7 72.9h21.3M186.7 72.9v1.8M193.8 72.9h.1"/>
<path d="M193.8 71.1h.1M193.8 71.1v3.6M200.9 72.9h.1M200.9 72.9v1.8M208 72.9h.1M208 72.9v1.8M216.9 72.9h.1M216.9 72.9v3.6M216.9 72.9h8.9M225.8 71.1h.1M225.8 72.9h.1M225.8 71.1v14.2"/>
<path d="M254.3 71.1h.1M254.3 72.9h.1M254.3 71.1v14.2h-1.8M254.3 72.9h5.3M259.6 72.9h.1M259.6 72.9v3.6M30.2 88.9h.1M30.2 87.1h.1M30.2 88.9h16M30.2 87.1v1.8M39.1 85.3h.1M39.1 83.6h.1"/>
<path d="M39.1 83.6v1.7M39.1 85.3h7.1M55.1 85.3h.1M55.1 88.9h.1M55.1 85.3h10.7M62.2 85.3h.1M62.2 85.3v3.6h-7.1M65.8 83.6h.1M65.8 94.2h.1M65.8 97.8h.1M65.8 85.3h.1M65.8 83.6v3.5"/>
<path d="M65.8 94.2v8.9h-10.7M65.8 97.8h7.1M78.2 97.8h.1M78.2 97.8h7.1M85.3 97.8h.1M85.3 97.8v1.8M147.6 83.6h.1M147.6 94.2h.1M147.6 97.8h.1M147.6 97.8h7.1M147.6 94.2v8.9h-10.7M147.6 83.6v3.5"/>
<path d="M160 97.8h.1M160 97.8h7.1M167.1 97.8h.1M167.1 97.8v1.8M184.9 90.7h.1M184.9 92.5h.1M184.9 94.2h.1M184.9 88.9h.1M184.9 88.9h42.7M184.9 90.7h42.7M184.9 92.5h42.7M184.9 94.2h42.7"/>
<path d="M186.7 88.9h.1M186.7 83.6h.1M186.7 83.6v5.3M193.8 83.6h.1M193.8 90.7h.1M193.8 83.6v7.1M200.9 83.6h.1M200.9 92.5h.1M200.9 83.6v8.9M208 83.6h.1M208 94.2h.1M208 83.6v10.6"/>
<path d="M216.9 81.8h.1M216.9 81.8v1.8M225.8 85.3h.1M225.8 85.3h1.8M252.5 90.7h.1M252.5 94.2h.1M252.5 85.3h.1M252.5 97.8h.1M252.5 97.8h7.1M252.5 88.9h7.1M252.5 90.7h8.9M252.5 92.5h7.1"/>
<path d="M252.5 94.2h8.9M259.6 88.9h.1M259.6 92.5h.1M259.6 97.8h.1M259.6 81.8h.1M259.6 81.8v1.8M259.6 97.8v8.9M40.9 104.9h.1M40.9 106.7h.1M40.9 104.9h3.5M40.9 104.9v3.6M40.9 106.7h3.5"/>
<path d="M55.1 103.1h.1M55.1 104.9h.1M55.1 106.7h.1M55.1 108.5h.1M55.1 104.9h40.9M55.1 106.7h40.9M55.1 108.5h1.8M56.9 108.5h.1M56.9 108.5v1.7M67.6 106.7h.1M67.6 119.1h.1M67.6 106.7v1.8"/>
<path d="M67.6 119.1v1.8M78.2 104.9h.1M78.2 119.1h.1M78.2 104.9v3.6M78.2 119.1v1.8M96 104.9h.1M96 106.7h.1M122.7 104.9h.1M122.7 106.7h.1M122.7 104.9h3.5M122.7 106.7h3.5M122.7 104.9v3.6"/>
<path d="M136.9 103.1h.1M136.9 104.9h.1M136.9 106.7h.1M136.9 108.5h.1M136.9 104.9h40.9M136.9 106.7h40.9M136.9 108.5h1.8M138.7 108.5h.1M138.7 108.5v1.7M149.4 106.7h.1M149.4 119.1h.1M149.4 106.7v1.8"/>
<path d="M149.4 119.1v1.8M160 104.9h.1M160 119.1h.1M160 104.9v3.6M160 119.1v1.8M216.9 117.3h.1M216.9 117.3h19.6M245.4 117.3h.1M245.4 117.3h21.3M252.5 101.3h.1M252.5 101.3h3.5M256 101.3h.1"/>
<path d="M256 101.3v3.6M259.6 103.1h.1M259.6 106.7h.1M259.6 103.1h5.3M259.6 106.7h5.3M273.8 103.1h.1M273.8 106.7h.1M273.8 106.7h5.3M279.1 101.3h.1M279.1 106.7h.1M279.1 101.3v1.8h-5.3M279.1 106.7v1.8"/>
<path d="M216.9 128h.1M216.9 124.5h.1M216.9 120.9h.1M216.9 128h19.6M216.9 124.5h19.6M216.9 120.9h19.6M245.4 128h.1M245.4 124.5h.1M245.4 120.9h.1M245.4 128h21.3M245.4 124.5h21.3M245.4 120.9h21.3"/>
<path d="M64 149.4h.1M64 152.9h.1M64 158.2h.1M64 149.4v12.4h-10.7M64 149.4h7.1M64 152.9h7.1M64 158.2h7.1M76.5 158.2h.1M76.5 158.2h5.3M80 149.4h.1M80 152.9h.1M88.9 147.6h.1"/>
<path d="M88.9 147.6v1.8h-8.9M97.8 151.1h.1M97.8 151.1v1.8h-17.8M108.5 140.5h.1M108.5 151.1h.1M108.5 140.5v1.7M108.5 151.1v1.8M39.1 163.6h.1M39.1 165.4h.1M39.1 163.6h3.6M39.1 163.6v3.5M39.1 165.4h3.6"/>
<path d="M53.3 161.8h.1M53.3 163.6h.1M53.3 165.4h.1M53.3 167.1h.1M53.3 163.6h64M53.3 165.4h64M53.3 167.1h3.6M56.9 167.1h.1M56.9 167.1v1.8M64 163.6h.1M64 177.8h.1M64 163.6v3.5"/>
<path d="M64 177.8v3.6M74.7 165.4h.1M74.7 177.8h.1M74.7 165.4v1.7M74.7 177.8v3.6M108.5 161.8h.1M108.5 163.6h.1M108.5 161.8v1.8"/>
</g>
<g fill="#f0f" stroke="#f0f" stroke-width=".17">
<circle cx="65.8" cy="97.8" r=".32"/>
<circle cx="40.9" cy="106.7" r=".32"/>
<circle cx="78.2" cy="104.9" r=".32"/>
<circle cx="67.5" cy="106.7" r=".32"/>
<circle cx="67.5" cy="26.6" r=".32"/>
<circle cx="72.9" cy="33.8" r=".32"/>
<circle cx="40.9" cy="35.5" r=".32"/>
<circle cx="80" cy="35.5" r=".32"/>
<circle cx="64" cy="158.2" r=".32"/>
<circle cx="64" cy="152.9" r=".32"/>
<circle cx="39.1" cy="165.3" r=".32"/>
<circle cx="108.4" cy="163.6" r=".32"/>
<circle cx="64" cy="163.6" r=".32"/>
<circle cx="74.7" cy="165.3" r=".32"/>
<circle cx="115.5" cy="35.5" r=".32"/>
<circle cx="167.1" cy="35.5" r=".32"/>
<circle cx="62.2" cy="85.3" r=".32"/>
<circle cx="65.8" cy="85.3" r=".32"/>
<circle cx="147.6" cy="97.8" r=".32"/>
<circle cx="122.7" cy="106.7" r=".32"/>
<circle cx="160" cy="104.9" r=".32"/>
<circle cx="149.3" cy="106.7" r=".32"/>
<circle cx="186.7" cy="88.9" r=".32"/>
<circle cx="259.6" cy="103.1" r=".32"/>
<circle cx="225.8" cy="72.9" r=".32"/>
<circle cx="254.2" cy="72.9" r=".32"/>
<circle cx="193.8" cy="90.7" r=".32"/>
<circle cx="200.9" cy="92.4" r=".32"/>
<circle cx="208" cy="94.2" r=".32"/>
<circle cx="200.9" cy="72.9" r=".32"/>
<circle cx="193.8" cy="72.9" r=".32"/>
</g>
<g font-size="4.2" fill="#00f">
<text x="80" y="18.2">CAN x3</text>
<text x="92.5" y="89.3">I2C x2</text>
<text x="96" y="178.2">UART x1</text>
</g>
<text font-size="2.6" x="253" y="191.8">https://www.seeedstudio.com</text>
<text font-size="2.1" fill="#800000" x="257.8" y="197.5">Power board for Robotics</text>
<g font-size="1.6">
<text x="62.2" y="10.3">VDD_5V_SYS</text>
<text x="44.1" y="35.2">5</text>
<text x="44.1" y="33.4">6</text>
<text x="51" y="35.2">2</text>
<text x="51" y="33.4">3</text>
<text x="51" y="31.6">4</text>
<text x="118.8" y="35.2">5</text>
<text x="118.8" y="33.4">6</text>
<text x="125.7" y="35.2">2</text>
<text x="125.7" y="33.4">3</text>
<text x="125.7" y="31.6">4</text>
<text x="170.3" y="35.2">5</text>
<text x="170.3" y="33.4">6</text>
<text x="177.2" y="35.2">2</text>
<text x="177.2" y="33.4">3</text>
<text x="177.2" y="31.6">4</text>
<text x="51" y="37">1</text>
<text x="125.7" y="37">1</text>
<text x="177.2" y="37">1</text>
<text x="188.5" y="69">VDD_3V3_SYS</text>
<text x="220.5" y="69">VDD_3V3_SYS</text>
<text x="248.9" y="69">VDD_3V3_SYS</text>
<text x="33.8" y="81.4">VDD_3V3_SYS</text>
<text x="58.7" y="81.4">VDD_I2C_5V_3V3</text>
<text x="140.5" y="81.4">VDD_I2C_5V_3V3</text>
<text x="24.9" y="85">VDD_5V_SYS</text>
<text x="56.9" y="88.6">DNP</text>
<text x="229.9" y="88.5">13</text>
<text x="229.9" y="85">14</text>
<text x="248.4" y="88.5">2</text>
<text x="248.4" y="85">1</text>
<text x="229.9" y="90.3">12</text>
<text x="229.9" y="92.1">11</text>
<text x="229.9" y="93.9">10</text>
<text x="248.4" y="90.3">3</text>
<text x="248.4" y="92.1">4</text>
<text x="248.4" y="93.9">5</text>
<text x="230.8" y="101">6</text>
<text x="230.8" y="97.4">9</text>
<text x="248.4" y="97.4">8</text>
<text x="248.4" y="101">7</text>
<text x="273.8" y="99.2">VDD_3V3_SYS</text>
<text x="44.1" y="106.3">5</text>
<text x="44.1" y="104.5">6</text>
<text x="51" y="106.3">2</text>
<text x="51" y="104.5">3</text>
<text x="51" y="102.7">4</text>
<text x="125.9" y="106.3">5</text>
<text x="125.9" y="104.5">6</text>
<text x="132.8" y="106.3">2</text>
<text x="132.8" y="104.5">3</text>
<text x="132.8" y="102.7">4</text>
<text x="51" y="108.1">1</text>
<text x="67.3" y="109" transform="rotate(-90 67.3 109)">2</text>
<text x="77.9" y="109" transform="rotate(-90 77.9 109)">2</text>
<text x="132.8" y="108.1">1</text>
<text x="149.1" y="109" transform="rotate(-90 149.1 109)">2</text>
<text x="159.7" y="109" transform="rotate(-90 159.7 109)">2</text>
<text x="232.9" y="108.1">TSSOP-14</text>
<text x="67.3" y="120" transform="rotate(-90 67.3 120)">1</text>
<text x="77.9" y="120" transform="rotate(-90 77.9 120)">1</text>
<text x="149.1" y="120" transform="rotate(-90 149.1 120)">1</text>
<text x="159.7" y="120" transform="rotate(-90 159.7 120)">1</text>
<text x="103.1" y="138.3">VDD_3V3_SYS</text>
<text x="108.1" y="142.8" transform="rotate(-90 108.1 142.8)">1</text>
<text x="83.6" y="145.5">VDD_3V3_SYS</text>
<text x="92.5" y="149">VDD_5V_SYS</text>
<text x="81.8" y="152.6">DNP</text>
<text x="108.1" y="151.5" transform="rotate(-90 108.1 151.5)">2</text>
<text x="49.2" y="161.4">4</text>
<text x="42.3" y="165">5</text>
<text x="42.3" y="163.2">6</text>
<text x="49.2" y="166.8">1</text>
<text x="49.2" y="165">2</text>
<text x="49.2" y="163.2">3</text>
<text x="63.7" y="167.7" transform="rotate(-90 63.7 167.7)">2</text>
<text x="74.4" y="167.7" transform="rotate(-90 74.4 167.7)">2</text>
<text x="63.7" y="178.7" transform="rotate(-90 63.7 178.7)">1</text>
<text x="74.4" y="178.7" transform="rotate(-90 74.4 178.7)">1</text>
<text x="252.8" y="196">Title:</text>
<text x="229" y="200.7">Size:</text>
<text x="236.1" y="200.7">Document Number:</text>
<text x="282.4" y="200.7">Rev:</text>
<text x="229" y="205.4">Draw By: Junqing.Xin</text>
<text x="247.7" y="205.4">Date: Wednesday, May 07, 2025</text>
<text x="279.7" y="205.4">Sheet: 6</text>
<text x="287.3" y="205.4">of 6</text>
</g>
<g font-size="1.6" fill="#000080">
<text x="69.3" y="15.7">FB1</text>
<text x="69.3" y="17.4">120R</text>
<text x="71.1" y="26.3">C83</text>
<text x="78.2" y="26.3">100nF</text>
<text x="147.6" y="35.2">C82</text>
<text x="199.1" y="35.2">C84</text>
<text x="83.6" y="40.6">D16</text>
<text x="147.6" y="37">100nF</text>
<text x="199.1" y="37">100nF</text>
<text x="44.4" y="44.1">GH-1.25-4A</text>
<text x="48" y="42.3">J11</text>
<text x="83.6" y="42.3">SM712-02HTG</text>
<text x="119.1" y="44.1">GH-1.25-4A</text>
<text x="122.7" y="42.3">J10</text>
<text x="170.7" y="44.1">GH-1.25-4A</text>
<text x="174.2" y="42.3">J9</text>
<text x="188.5" y="77.9">R84</text>
<text x="195.6" y="77.9">R83</text>
<text x="202.7" y="77.9">R82</text>
<text x="209.8" y="77.9">R81</text>
<text x="218.7" y="77.9">C85</text>
<text x="261.4" y="77.9">C86</text>
<text x="188.5" y="79.7">3.3K</text>
<text x="195.6" y="79.7">3.3K</text>
<text x="202.7" y="79.7">3.3K</text>
<text x="209.8" y="79.7">3.3K</text>
<text x="218.7" y="79.7">100nF</text>
<text x="232.9" y="83.2">U4</text>
<text x="261.4" y="79.7">100nF</text>
<text x="42.7" y="85">R70</text>
<text x="42.7" y="88.6">R69</text>
<text x="53.3" y="85">0R</text>
<text x="53.3" y="88.6">0R</text>
<text x="67.6" y="86.8">FB3</text>
<text x="67.6" y="88.6">120R</text>
<text x="149.4" y="86.8">FB2</text>
<text x="149.4" y="88.6">120R</text>
<text x="69.3" y="97.4">C80</text>
<text x="76.4" y="97.4">100nF</text>
<text x="151.1" y="97.4">C79</text>
<text x="158.2" y="97.4">100nF</text>
<text x="232.9" y="104.6">TXS0104EPWR</text>
<text x="261.4" y="106.3">R74</text>
<text x="261.4" y="102.8">R75</text>
<text x="272" y="106.3">100K</text>
<text x="272" y="102.8">3.3K</text>
<text x="48" y="113.5">J7</text>
<text x="69.3" y="113.5">D19</text>
<text x="80" y="113.5">D20</text>
<text x="129.8" y="113.5">J6</text>
<text x="151.1" y="113.5">D17</text>
<text x="161.8" y="113.5">D18</text>
<text x="44.4" y="115.2">GH-1.25-4A</text>
<text x="126.2" y="115.2">GH-1.25-4A</text>
<text x="232.9" y="117">R76</text>
<text x="245.4" y="117">33R DNP</text>
<text x="65.5" y="122.1" transform="rotate(-90 65.5 122.1)">TPD1E1B04DPYR</text>
<text x="76.2" y="122.1" transform="rotate(-90 76.2 122.1)">TPD1E1B04DPYR</text>
<text x="147.3" y="122.1" transform="rotate(-90 147.3 122.1)">TPD1E1B04DPYR</text>
<text x="157.9" y="122.1" transform="rotate(-90 157.9 122.1)">TPD1E1B04DPYR</text>
<text x="232.9" y="124.1">R78</text>
<text x="232.9" y="120.6">R77</text>
<text x="245.4" y="124.1">33R DNP</text>
<text x="245.4" y="120.6">33R DNP</text>
<text x="232.9" y="127.7">R79</text>
<text x="245.4" y="127.7">33R DNP</text>
<text x="67.6" y="149">R72</text>
<text x="78.2" y="149">0R</text>
<text x="112" y="145.5">D23</text>
<text x="112" y="147.2">B5819WS SL</text>
<text x="67.6" y="152.6">R71</text>
<text x="78.2" y="152.6">0R</text>
<text x="67.6" y="157.9">C81</text>
<text x="74.7" y="157.9">100nF</text>
<text x="110.2" y="156.1">R73</text>
<text x="110.2" y="157.9">100K</text>
<text x="248.9" y="157.9">PCB1</text>
<text x="248.9" y="166.8">Power board for reComputer Robotics PCB</text>
<text x="42.7" y="173.9">GH-1.25-4A</text>
<text x="46.2" y="172.1">J8</text>
<text x="65.8" y="172.1">D22</text>
<text x="76.5" y="172.1">D21</text>
<text x="61.9" y="180.8" transform="rotate(-90 61.9 180.8)">TPD1E1B04DPYR</text>
<text x="72.6" y="180.8" transform="rotate(-90 72.6 180.8)">TPD1E1B04DPYR</text>
</g>
<g font-size="1.6" fill="#800000">
<text x="69.3" y="19.2">L0603</text>
<text x="69.3" y="22.8">BLM18PG121SN1D</text>
<text x="71.1" y="28.1">C0402</text>
<text x="78.2" y="28.1">25V,X7R</text>
<text x="147.6" y="40.6">C0402</text>
<text x="147.6" y="38.8">25V,X7R</text>
<text x="199.1" y="40.6">C0402</text>
<text x="199.1" y="38.8">25V,X7R</text>
<text x="35.6" y="45.9">gh4p_smd_1d25_8_25x4_1x4_35mm</text>
<text x="83.6" y="45.9">SOT23</text>
<text x="110.2" y="45.9">gh4p_smd_1d25_8_25x4_1x4_35mm</text>
<text x="161.8" y="45.9">gh4p_smd_1d25_8_25x4_1x4_35mm</text>
<text x="188.5" y="81.4">1%</text>
<text x="188.5" y="83.2">R0402</text>
<text x="195.6" y="81.4">1%</text>
<text x="195.6" y="83.2">R0402</text>
<text x="202.7" y="81.4">1%</text>
<text x="202.7" y="83.2">R0402</text>
<text x="209.8" y="81.4">1%</text>
<text x="209.8" y="83.2">R0402</text>
<text x="218.7" y="81.4">C0402</text>
<text x="218.7" y="83.2">25V,X7R</text>
<text x="261.4" y="81.4">C0402</text>
<text x="261.4" y="83.2">25V,X7R</text>
<text x="42.7" y="86.8">R0402</text>
<text x="53.3" y="86.8">5%</text>
<text x="42.7" y="90.3">R0402</text>
<text x="53.3" y="90.3">5%</text>
<text x="67.6" y="90.3">L0603</text>
<text x="67.6" y="93.9">BLM18PG121SN1D</text>
<text x="149.4" y="90.3">L0603</text>
<text x="149.4" y="93.9">BLM18PG121SN1D</text>
<text x="69.3" y="99.2">C0402</text>
<text x="76.4" y="99.2">25V,X7R</text>
<text x="151.1" y="99.2">C0402</text>
<text x="158.2" y="99.2">25V,X7R</text>
<text x="232.9" y="106.3">tssop14_0d65_5x4d4x1d2mm</text>
<text x="261.4" y="104.6">R0402</text>
<text x="272" y="104.6">1%</text>
<text x="261.4" y="108.1">R0402</text>
<text x="272" y="108.1">1%</text>
<text x="35.6" y="117">gh4p_smd_1d25_8_25x4_1x4_35mm</text>
<text x="69.3" y="117">D0402</text>
<text x="80" y="117">D0402</text>
<text x="117.3" y="117">gh4p_smd_1d25_8_25x4_1x4_35mm</text>
<text x="151.1" y="117">D0402</text>
<text x="161.8" y="117">D0402</text>
<text x="232.9" y="118.8">R0402</text>
<text x="245.4" y="118.8">5%</text>
<text x="232.9" y="125.9">R0402</text>
<text x="232.9" y="122.3">R0402</text>
<text x="245.4" y="125.9">5%</text>
<text x="245.4" y="122.3">5%</text>
<text x="232.9" y="129.5">R0402</text>
<text x="245.4" y="129.5">5%</text>
<text x="112" y="149">sod_323</text>
<text x="67.6" y="150.8">R0402</text>
<text x="67.6" y="154.3">R0402</text>
<text x="78.2" y="150.8">5%</text>
<text x="78.2" y="154.3">5%</text>
<text x="67.6" y="159.7">C0402</text>
<text x="74.7" y="159.7">25V,X7R</text>
<text x="110.2" y="159.7">1%</text>
<text x="110.2" y="161.5">R0402</text>
<text x="33.8" y="175.7">gh4p_smd_1d25_8_25x4_1x4_35mm</text>
<text x="65.8" y="175.7">D0402</text>
<text x="76.5" y="175.7">D0402</text>
<text x="230.8" y="202.7">A3</text>
<text x="253" y="202.2">06 I2C, CAN, UART</text>
<text x="284.1" y="202.7">V1.0</text>
</g>
<g font-size="1.6" fill="#800040">
<text x="69.3" y="21">2A</text>
<text x="83.6" y="44.1">12V</text>
<text x="67.6" y="92.1">2A</text>
<text x="149.4" y="92.1">2A</text>
<text x="69.3" y="115.2">3.6V</text>
<text x="80" y="115.2">3.6V</text>
<text x="151.1" y="115.2">3.6V</text>
<text x="161.8" y="115.2">3.6V</text>
<text x="112" y="151.3">40V</text>
<text x="65.8" y="173.9">3.6V</text>
<text x="76.5" y="173.9">3.6V</text>
</g>
<g font-size="1.6" fill="#f00">
<text x="55.5" y="31.5">VDD_5V_CAN</text>
<text x="96" y="34.2">CAN1_H</text>
<text x="96" y="35.9">CAN1_L</text>
<text x="104" y="35.9">[3]</text>
<text x="104.4" y="34.2">[3]</text>
<text x="131.9" y="31.5">VDD_5V_CAN</text>
<text x="131.9" y="33.2">CAN1_H</text>
<text x="131.9" y="35">CAN1_L</text>
<text x="183.5" y="31.5">VDD_5V_CAN</text>
<text x="183.5" y="33.2">CAN1_H</text>
<text x="183.5" y="35">CAN1_L</text>
<text x="211.9" y="88.3">I2C1_SDA_3V3_LS</text>
<text x="264.9" y="89.4">I2C1_SDA_3V3</text>
<text x="278.3" y="89.4">[3]</text>
<text x="211.9" y="90.1">I2C1_SCL_3V3_LS</text>
<text x="211.9" y="91.9">I2C0_SDA_3V3_LS</text>
<text x="211.9" y="93.7">I2C0_SCL_3V3_LS</text>
<text x="264.9" y="94.8">I2C0_SCL_3V3</text>
<text x="264.9" y="93">I2C0_SDA_3V3</text>
<text x="264.9" y="91.2">I2C1_SCL_3V3</text>
<text x="278.1" y="94.8">[3]</text>
<text x="278.1" y="91.2">[3]</text>
<text x="278.3" y="93">[3]</text>
<text x="252.8" y="97.2">LS_OE</text>
<text x="55.5" y="102.6">VDD_I2C0</text>
<text x="80.3" y="104.3">I2C0_SCL_3V3_LS</text>
<text x="80.3" y="106.1">I2C0_SDA_3V3_LS</text>
<text x="137.2" y="102.6">VDD_I2C1</text>
<text x="162.1" y="104.3">I2C1_SCL_3V3_LS</text>
<text x="162.1" y="106.1">I2C1_SDA_3V3_LS</text>
<text x="217.3" y="116.8">I2C1_SDA_3V3_LS</text>
<text x="254.6" y="116.8">I2C1_SDA_3V3</text>
<text x="217.3" y="123.9">I2C0_SDA_3V3_LS</text>
<text x="217.3" y="120.4">I2C1_SCL_3V3_LS</text>
<text x="254.6" y="123.9">I2C0_SDA_3V3</text>
<text x="254.6" y="120.4">I2C1_SCL_3V3</text>
<text x="217.3" y="127.5">I2C0_SCL_3V3_LS</text>
<text x="254.6" y="127.5">I2C0_SCL_3V3</text>
<text x="53.7" y="161.2">VDD_UART</text>
<text x="120.9" y="164.1">UART1_RXD_3V3</text>
<text x="120.9" y="165.9">UART1_TXD_3V3</text>
<text x="135.7" y="165.9">[3]</text>
<text x="136" y="164.1">[3]</text>
</g>
<g font-size="1.6" fill="#004080">
<text x="233.8" y="89.6">B1</text>
<text x="233.8" y="86.1">VCCB</text>
<text x="241.8" y="86.1">VCCA</text>
<text x="244.3" y="89.6">A1</text>
<text x="233.8" y="91.4">B2</text>
<text x="233.8" y="93.2">B3</text>
<text x="233.8" y="95">B4</text>
<text x="244.3" y="91.4">A2</text>
<text x="244.3" y="93.2">A3</text>
<text x="244.3" y="95">A4</text>
<text x="233.8" y="98.5">NC2</text>
<text x="243.9" y="98.5">OE</text>
<text x="233.8" y="102.1">NC1</text>
<text x="242.7" y="102.1">GND</text>
</g>
<g font-size="1.3">
<text x="30.8" y="1.3">5</text>
<text x="88.8" y="1.3">4</text>
<text x="146.9" y="1.3">3</text>
<text x="205" y="1.3">2</text>
<text x="263.1" y="1.3">1</text>
<text x=".5" y="28.4">D</text>
<text x="292.6" y="28.4">D</text>
<text x=".5" y="79.5">C</text>
<text x="292.6" y="79.5">C</text>
<text x=".5" y="130.6">B</text>
<text x="292.6" y="130.6">B</text>
<text x=".5" y="181.7">A</text>
<text x="292.6" y="181.7">A</text>
<text x="30.8" y="207.4">5</text>
<text x="88.8" y="207.4">4</text>
<text x="146.9" y="207.4">3</text>
<text x="205" y="207.4">2</text>
<text x="263.1" y="207.4">1</text>
</g>
</svg>
